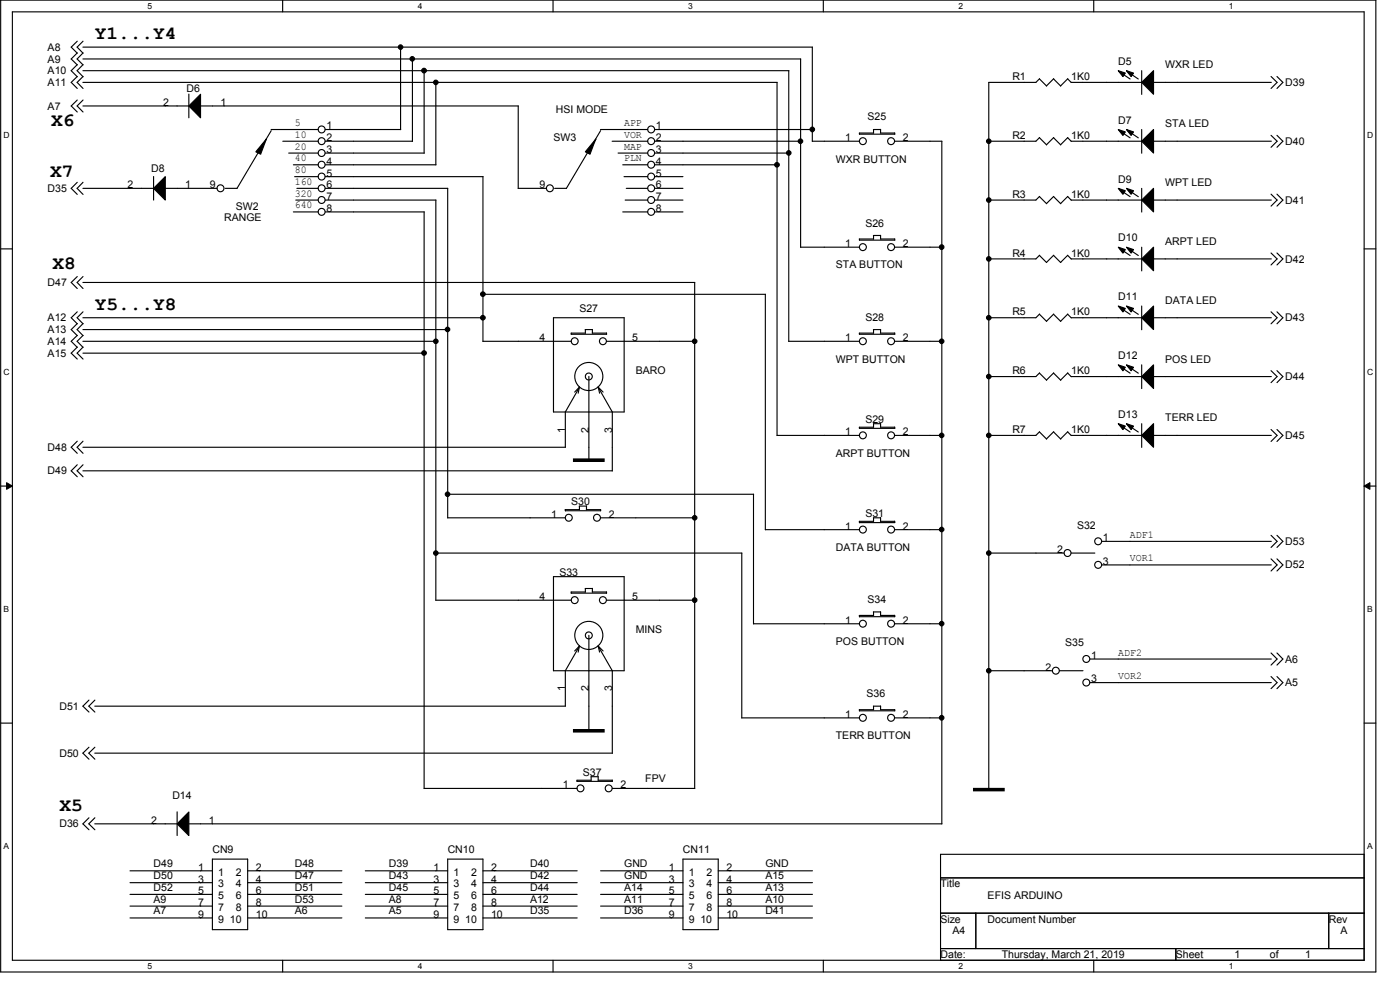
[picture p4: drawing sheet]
<svg xmlns="http://www.w3.org/2000/svg" width="420mm" height="297mm" viewBox="0 0 420 297" stroke-linecap="round" stroke-linejoin="round" font-family="sans-serif">
<path d="M.2 0h412.7v291.6h-412.7zM3.7 3.6h405.7v284.5h-405.7z" fill="none" stroke="#000" stroke-width=".34"/>
<g fill="#fff">
<path d="M44.3 .4h1.4v2.9h-1.4z"/>
<path d="M44.3 288.5h1.4v2.8h-1.4z"/>
</g>
<path d="M84.8 0v3.6M84.8 288.1v3.5" fill="none" stroke="#000" stroke-width=".34"/>
<g fill="#fff">
<path d="M125.4 .4h1.4v2.9h-1.4z"/>
<path d="M125.4 288.5h1.4v2.8h-1.4z"/>
</g>
<path d="M166 0v3.6M166 288.1v3.5" fill="none" stroke="#000" stroke-width=".34"/>
<g fill="#fff">
<path d="M206.5 .4h1.4v2.9h-1.4z"/>
<path d="M206.5 288.5h1.4v2.8h-1.4z"/>
</g>
<path d="M247.1 0v3.6M247.1 288.1v3.5" fill="none" stroke="#000" stroke-width=".34"/>
<g fill="#fff">
<path d="M287.6 .4h1.4v2.9h-1.4z"/>
<path d="M287.6 288.5h1.4v2.8h-1.4z"/>
</g>
<path d="M328.2 0v3.6M328.2 288.1v3.5" fill="none" stroke="#000" stroke-width=".34"/>
<g fill="#fff">
<path d="M368.8 .4h1.4v2.9h-1.4z"/>
<path d="M368.8 288.5h1.4v2.8h-1.4z"/>
<path d="M1.1 39.1h1.8v2.9h-1.8z"/>
<path d="M410.3 39.1h1.8v2.9h-1.8z"/>
<path d="M1.1 110.2h1.8v2.9h-1.8z"/>
<path d="M410.3 110.2h1.8v2.9h-1.8z"/>
</g>
<path d="M.2 74.7h3.5M409.4 74.7h3.5" fill="none" stroke="#000" stroke-width=".34"/>
<g fill="#fff">
<path d="M1.1 181.4h1.7v2.8h-1.7z"/>
<path d="M410.3 181.4h1.7v2.8h-1.7z"/>
</g>
<path d="M.2 145.8h3.5M409.4 145.8h3.5" fill="none" stroke="#000" stroke-width=".34"/>
<path d="M2 144.8l1.7 1-1.7 1zM409.4 145.8l1.7-1v2z" fill="#000"/>
<path d="M2 144.8l1.7 1-1.7 1zM409.4 145.8l1.7-1v2z" fill="none" stroke="#000" stroke-width=".3"/>
<g fill="#fff">
<path d="M1 252.5h1.8v2.9h-1.8z"/>
<path d="M410.2 252.5h1.8v2.9h-1.8z"/>
</g>
<g fill="none" stroke="#000" stroke-width=".34">
<path d="M23.2 12.4l-1.8 1.7 1.8 1.9M23.2 15.9l-1.8 1.8 1.8 1.8M23.2 19.4l-1.8 1.8 1.8 1.8M24.9 14.1h218.9M24.9 17.7h215.4M24.9 12.4l-1.8 1.7 1.8 1.9M24.9 15.9l-1.8 1.8 1.8 1.8M24.9 19.4l-1.8 1.8 1.8 1.8M120.2 14.1v24.8M123.8 17.7v24.7h-26.2M240.3 17.7v56.5h17.6M243.8 14.1v28.3h14.1"/>
<path d="M23.2 22.9l-1.8 1.8 1.8 1.8M23.2 30l-1.8 1.8 1.8 1.8M24.9 24.7h208.3M24.9 31.8h31.8M24.9 21.2h211.9M24.9 22.9l-1.8 1.8 1.8 1.8M24.9 30l-1.8 1.8 1.8 1.8M56.7 28.2v7.1M60.1 31.8h95.5l-.1 24.8M60.2 28.3v7l-3.5-3.5zM81.4 38.9h14.1M81.4 39.2l-10.3 17.4"/>
<path d="M97.6 38.9h22.7M127.3 21.2v24.8M130.8 24.7v24.8M180.2 38.9h14.2M180.2 39.2l-10.2 17.4M196.5 38.9h47.3M233.2 24.7v106M236.7 21.2v81.2h21.2M257.9 39.9h4.3M264.3 38.8l-.1 1.1h4.3v.4h-10.6v-.4M264.3 38.9h-2.1v1.1M316.2 23.7l2.1 2.1"/>
<path d="M316.2 23.6l-2.1 2.2-2.1-2.2-1.1 1.1h-14.2v211.9M335.6 38.9l2.1 .7-.7 1zM335.6 21.2l2.1 .7-.7 1.1zM335.9 39.2l3.3 2.2M335.9 21.5l3.3 2.2M338.1 38.9l2.1 .7-.7 1zM338.1 21.2l2.1 .7-.7 1.1zM338.4 39.2l3.2 2.2M338.4 21.5l3.2 2.2M342.6 24.7l3.6-3.5v7.1zM342.6 21.2v7.1M342.6 38.9v7.1"/>
<path d="M342.6 24.7l-21.1 .1-1-1.2-2.2 2.2M346.1 24.7h35.4M381.5 22.9l1.8 1.8-1.8 1.8M383.2 22.9l1.8 1.8-1.8 1.8M23.2 54.7l-1.8 1.8 1.8 1.8M24.9 56.5h21.2M24.9 54.7l-1.8 1.8 1.8 1.8M46.1 53v7M49.6 56.5h15.5M49.6 53v7l-3.5-3.5zM67.6 56.5h3.6M80 41.7l-1.8 4.6-1.4-.7z"/>
<path d="M84.9 42.4h10.6M86.6 45.9h8.9M88 49.4h7.5M88.4 53h7.1M89.1 56.5h6.4M97.6 53h47.3v49.4h26.6M97.6 56.5h36.8v98.9h35.3M97.6 45.9h29.7M97.6 49.4h33.2M155.5 56.5h8.5M166.4 56.5h3.6M178.8 41.7l-1.7 4.6-1.4-.7z"/>
<path d="M183.7 42.4h10.7M185.5 45.9h8.9M186.9 49.4h7.5M187.3 53h7.1M187.9 56.5h6.5M196.5 56.5h8.5M196.5 42.4h43.8M196.5 45.9h40.3M196.5 49.4h36.7M196.5 53h8.5M268.5 42.4h14.2M282.6 42.4v204.8"/>
<path d="M311.9 59l2.2 2.1M312 58.9l-1.1 1.1h-14.2M312 41.3l-1.1 1.1h-14.2M316.2 59l2.1 2.1M316.2 41.3l2.1 2.2M316.2 58.9l-2.1 2.2M316.2 41.3l-2.1 2.2-2.2-2.2M320.4 59l1.1 1.1M320.4 41.3l1.1 1.1h21.1M320.5 58.9l-2.2 2.2M320.5 41.3l-2.2 2.1M335.6 56.5l2.1 .7-.7 1.1z"/>
<path d="M335.9 56.9l3.3 2.1M338.1 56.5l2.1 .7-.7 1.1zM338.4 56.9l3.2 2.1M342.6 42.4l3.6-3.5v7zM342.6 56.5v7.1M346.1 42.4h35.4M381.5 40.6l1.8 1.8-1.8 1.8M381.5 58.3l1.8 1.7-1.8 1.8M383.2 40.6l1.8 1.8-1.8 1.8M383.2 58.3l1.8 1.7-1.8 1.8M88 63.6h7.5M88.8 60h6.7"/>
<path d="M97.6 60h33.2M97.6 63.6h29.7M127.3 63.6v173h45.9M130.8 60v120.1M186.9 63.6h7.5M187.6 60h6.8M196.5 60h8.5M196.5 63.6h8.5M257.9 71.7v.4M264.3 70.6v1.1h4.2M264.3 70.7h-2.1v1.1l-4.3-.1M268.5 71.7v.4h-10.6"/>
<path d="M268.5 74.2h14.2M296.7 77.7h14.2l1.1-1.1 2.1 2.2M316.2 76.6l2.1 2.2M316.2 76.6l-2.1 2.1M321.5 60h21.1M321.5 77.7h21.1M321.5 77.7l-1-1.1-2.2 2.1M335.6 74.2l2.1 .7-.7 1zM335.9 74.5l3.3 2.2M338.1 74.2l2.1 .7-.7 1zM338.4 74.5l3.2 2.2M342.6 77.7l3.6-3.5v7z"/>
<path d="M342.6 60l3.6-3.5v7.1zM342.6 74.2v7.1M346.1 60h35.4M346.1 77.7h35.4M381.5 75.9l1.8 1.8-1.8 1.8M383.2 75.9l1.8 1.8-1.8 1.8M23.2 83l-1.8 1.8 1.8 1.8M23.2 93.6l-1.8 1.7 1.8 1.9M23.2 97.1l-1.8 1.8 1.8 1.8M24.9 84.8h183.6v151.8h-24.7M24.9 95.3h120.1M24.9 98.9h109.5"/>
<path d="M24.9 83l-1.8 1.8 1.8 1.8M24.9 93.6l-1.8 1.7 1.8 1.9M24.9 97.1l-1.8 1.8 1.8 1.8M144.9 88.3h84.8M166.1 95.3h21.2v28.3h-21.2zM171.4 99.9h4.3M171.4 99.9v.4h10.7M177.7 99.9h4.3v.4M177.8 98.8v1.1M177.8 98.9h-2.1v1.1M229.7 88.3v70.7M257.9 99.9h4.3"/>
<path d="M264.3 98.8l-.1 1.1h4.3v.4h-10.6v-.4M264.3 98.9h-2.1v1.1M312 94.2l-1.1 1.1h-14.2M316.2 94.3l2.1 2.1M316.2 94.2l-2.1 2.2-2.2-2.1M320.4 94.3l1.1 1.1 21.1-.1M320.5 94.2l-2.2 2.2M335.6 91.8l2.1 .7-.7 1.1zM335.9 92.2l3.3 2.1M338.1 91.8l2.1 .7-.7 1.1zM338.4 92.2l3.2 2.1M342.6 95.3l3.6-3.5v7.1z"/>
<path d="M342.6 91.8v7.1M346.1 95.3h35.4M381.5 93.6l1.8 1.7-1.8 1.9M383.2 93.6l1.8 1.7-1.8 1.9M23.2 100.6l-1.8 1.8 1.8 1.8M23.2 104.1l-1.8 1.9 1.8 1.7M24.9 102.4h105.9M24.9 106h102.4M24.9 100.6l-1.8 1.8 1.8 1.8M24.9 104.1l-1.8 1.9 1.8 1.7M173.9 116.2l-.4 1.8M173.9 116.2l-1.4 1.4"/>
<path d="M173.9 116.1l-4.2 7.5v10.6M176.7 112.9v24.9M179.5 116.1l4.3 7.5v17.7M181 117.6l-1.5-1.4 .4 1.8M182 102.4h26.5M268.5 102.4h14.2M311.9 111.9l2.2 2.2M312 111.9l-1.1 1.1h-14.2M316.2 111.9l2.1 2.2M316.2 111.9l-2.1 2.1M320.4 111.9l1.1 1.1h21.1M320.5 111.9l-2.2 2.1"/>
<path d="M335.6 109.5l2.1 .7-.7 1.1zM335.9 109.8l3.3 2.2M338.1 109.5l2.1 .7-.7 1.1zM338.4 109.8l3.2 2.2M342.6 113l3.6-3.5v7zM342.6 109.5v7.1M346.1 113h35.4M381.5 111.2l1.8 1.8-1.8 1.8M383.2 111.2l1.8 1.8-1.8 1.8M23.2 132.4l-1.8 1.8 1.8 1.8M23.2 139.4l-1.8 1.9 1.8 1.7M24.9 134.2h144.8"/>
<path d="M24.9 132.4l-1.8 1.8 1.8 1.8M24.9 139.4l-1.8 1.9 1.8 1.7M172.1 137.7h9.2v.7h-9.2zM233.2 130.6h24.7M257.9 128.2h4.3M257.9 128.2v.4M262.2 128.2l-.1-1.1h2.2l-.1 1.1 4.3-.1 .1 .4h-10.7M268.5 130.6h14.2M296.7 130.6h14.2l1.1-1.1 2.1 2.2M316.2 129.6l2.1 2.1M316.2 129.5l-2.1 2.2M321.5 130.6h21.1"/>
<path d="M321.5 130.7l-1-1.2-2.2 2.2M335.6 127.1l2.1 .7-.7 1.1zM335.9 127.5l3.3 2.1M338.1 127.1l2.1 .7-.7 1.1zM338.4 127.5l3.2 2.1M342.6 130.6l3.6-3.5v7.1zM342.6 127.1v7.1M346.1 130.6h35.4M381.5 128.9l1.8 1.7-1.8 1.9M383.2 128.9l1.8 1.7-1.8 1.9M24.9 141.3h158.9M134.4 148.3h91.8"/>
<path d="M173.9 151.8h2.1M173.9 152.9h-4.2v.3h10.6M173.9 151.8v1.2M176 152.9h4.2M176 151.8v1.1M180.2 152.9v.3M180.2 155.4h28.3M226.1 148.3v38.9M229.7 158.9h28.2M264.3 155.4h-2.2l.1 1.1-4.3-.1M264.3 155.3v1.1h4.2M268.5 156.4v.4h-10.6v-.4"/>
<path d="M268.5 158.9h14.2M130.8 165.9h91.9M166.1 173h21.2v28.3h-21.2zM171.4 177.6h4.3v-1h2.1v1M171.4 178h10.7M171.4 177.6v.4M177.7 177.6h4.3M182 177.6v.4M222.6 165.9v49.5h35.3M296.7 165.9h22.7M321.5 165.9h7.1M330.7 162.4h50.8"/>
<path d="M330.7 169.5h50.8M381.5 160.6l1.8 1.8-1.8 1.9M381.5 167.7l1.8 1.8-1.8 1.8M383.2 160.6l1.8 1.8-1.8 1.9M383.2 167.7l1.8 1.8-1.8 1.8M130.8 180.1h40.7M172.5 195.3l1.4-1.5-.4 1.9M173.9 193.8l-4.2 7.5v10.6M176.7 190.6v28.3M179.5 193.8l4.3 7.5v24.7M181 195.3l-1.5-1.5 .4 1.9M182 180.1h26.5"/>
<path d="M226.1 187.2h31.8M257.9 184.7h4.3M257.9 184.7v.4M262.2 184.7l-.1-1.1h2.2l-.1 1.1 4.3-.1v.4h-10.6M268.5 187.2h14.2M327.1 197.7h54.4M381.5 195.9l1.8 1.8-1.8 1.9M383.2 195.9l1.8 1.8-1.8 1.9M.2 217h3.5M26.7 210.1l-1.8 1.8 1.8 1.8M28.4 211.9h141.3M28.5 210.1l-1.8 1.8 1.8 1.8"/>
<path d="M172.1 218.9h9.2v.7h-9.2zM257.9 212.9h4.3M264.3 211.8l-.1 1.1h4.3v.4h-10.6v-.4M264.3 211.9h-2.1v1.1M268.5 215.4h14.2M296.7 201.3h19.1M318 201.3h7M327.1 204.8h54.4M381.5 203l1.8 1.8-1.8 1.8M383.2 203l1.8 1.8-1.8 1.8M409.4 217h3.5M26.7 224.2l-1.8 1.8 1.8 1.8"/>
<path d="M28.4 226h155.4M28.5 224.2l-1.8 1.8 1.8 1.8M177.4 233h2.1v1.1M177.4 234.1h-4.2v.3h10.6M177.4 233v1.1M179.5 234.1h4.3v.3M292.2 236.6h9.2v.7h-9.2zM26.7 245.4l-1.8 1.8 1.8 1.8M28.4 247.2h24.8M28.5 245.4l-1.8 1.8 1.8 1.8M53.2 243.6v7.1M56.6 247.2h226.1"/>
<path d="M56.7 243.6v7.1l-3.5-3.5zM63.7 257.8h10.6v21.1h-10.6zM134.4 257.8h10.5v21.1h-10.5zM205 257.8h10.6v21.1h-10.6zM282.3 256.3h127.1v31.8h-127.1zM39 261.3h24.7M39 264.8h24.7M39 268.4h24.7M39 271.9h24.7M39 275.4h24.7M74.3 261.3h28.3M74.3 264.8h28.3"/>
<path d="M74.3 268.4h28.3M74.3 271.9h28.3M74.3 275.4h28.3M109.6 261.3h24.8M109.6 264.8h24.8M109.6 268.4h24.8M109.6 271.9h24.8M109.6 275.4h24.8M144.9 261.3h28.3M144.9 264.8h28.3M144.9 268.4h28.3M144.9 271.9h28.3"/>
<path d="M144.9 275.4h28.3M180.2 261.3h24.8M180.2 264.8h24.8M180.2 268.4h24.8M180.2 271.9h24.8M180.2 275.4h24.8M215.6 261.3h28.2M215.6 264.8h28.2M215.6 268.4h28.2M215.6 271.9h28.2M215.6 275.4h28.2M282.3 263.4h127.1"/>
<path d="M282.3 274h127.1M292.9 274v10.6M398.8 274v10.6M282.3 284.6h127.1M352.9 284.6v3.5"/>
<circle cx="120.2" cy="14.1" r=".68"/>
<circle cx="123.7" cy="17.6" r=".68"/>
<circle cx="96.5" cy="38.8" r="1.04"/>
<circle cx="127.3" cy="21.2" r=".7"/>
<circle cx="130.8" cy="24.7" r=".68"/>
<circle cx="195.4" cy="38.8" r="1.04"/>
<circle cx="243.8" cy="38.8" r=".68"/>
<circle cx="66.2" cy="56.5" r="1.04"/>
<circle cx="96.5" cy="53" r="1.04"/>
<circle cx="96.5" cy="49.4" r="1.04"/>
<circle cx="96.5" cy="45.9" r="1.04"/>
<circle cx="96.5" cy="56.5" r="1.04"/>
<circle cx="96.5" cy="42.4" r="1.04"/>
<circle cx="165" cy="56.5" r="1.04"/>
<circle cx="195.4" cy="53" r="1.04"/>
<circle cx="195.4" cy="49.4" r="1.04"/>
<circle cx="195.4" cy="56.5" r="1.04"/>
<circle cx="195.4" cy="45.9" r="1.04"/>
<circle cx="195.4" cy="42.4" r="1.04"/>
<circle cx="233.2" cy="49.4" r=".69"/>
<circle cx="236.7" cy="45.9" r=".68"/>
<circle cx="240.2" cy="42.4" r=".68"/>
<circle cx="259" cy="42.4" r="1.04"/>
<circle cx="267.4" cy="42.4" r="1.04"/>
<circle cx="296.7" cy="42.4" r=".68"/>
<circle cx="96.5" cy="63.6" r="1.04"/>
<circle cx="96.5" cy="60" r="1.04"/>
<circle cx="195.4" cy="63.6" r="1.04"/>
<circle cx="195.4" cy="60" r="1.04"/>
<circle cx="259" cy="74.1" r="1.04"/>
<circle cx="267.4" cy="74.1" r="1.04"/>
<circle cx="282.6" cy="74.1" r=".68"/>
<circle cx="296.7" cy="77.7" r=".68"/>
<circle cx="296.7" cy="60" r=".68"/>
<circle cx="134.3" cy="98.8" r=".68"/>
<circle cx="144.9" cy="88.3" r=".69"/>
<circle cx="144.9" cy="95.3" r=".69"/>
<circle cx="296.7" cy="95.3" r=".68"/>
<circle cx="127.3" cy="105.9" r=".69"/>
<circle cx="130.8" cy="102.4" r=".68"/>
<circle cx="172.5" cy="102.4" r="1.04"/>
<circle cx="176.7" cy="113" r="1.04"/>
<circle cx="176.7" cy="113" r="4.2"/>
<circle cx="180.9" cy="102.4" r="1.04"/>
<circle cx="208.5" cy="102.4" r=".68"/>
<circle cx="259" cy="102.4" r="1.04"/>
<circle cx="267.4" cy="102.4" r="1.04"/>
<circle cx="282.6" cy="102.4" r=".68"/>
<circle cx="296.7" cy="113" r=".68"/>
<circle cx="259" cy="130.6" r="1.04"/>
<circle cx="267.4" cy="130.6" r="1.04"/>
<circle cx="282.6" cy="130.6" r=".68"/>
<circle cx="296.7" cy="130.6" r=".68"/>
<circle cx="134.3" cy="148.3" r=".68"/>
<circle cx="170.7" cy="155.3" r="1.04"/>
<circle cx="179.2" cy="155.3" r="1.04"/>
<circle cx="208.5" cy="155.4" r=".68"/>
<circle cx="259" cy="158.9" r="1.04"/>
<circle cx="267.4" cy="158.9" r="1.04"/>
<circle cx="282.6" cy="158.9" r=".68"/>
<circle cx="130.8" cy="165.9" r=".68"/>
<circle cx="296.7" cy="165.9" r=".68"/>
<circle cx="320.4" cy="165.9" r="1.04"/>
<circle cx="329.6" cy="162.4" r="1.04"/>
<circle cx="329.6" cy="169.5" r="1.04"/>
<circle cx="172.5" cy="180.1" r="1.04"/>
<circle cx="176.7" cy="190.6" r="1.04"/>
<circle cx="176.7" cy="190.6" r="4.2"/>
<circle cx="180.9" cy="180.1" r="1.04"/>
<circle cx="208.5" cy="180.1" r=".68"/>
<circle cx="259" cy="187.1" r="1.04"/>
<circle cx="267.4" cy="187.1" r="1.04"/>
<circle cx="282.6" cy="187.1" r=".68"/>
<circle cx="326" cy="197.7" r="1.04"/>
<circle cx="259" cy="215.4" r="1.04"/>
<circle cx="267.4" cy="215.4" r="1.04"/>
<circle cx="282.6" cy="215.4" r=".68"/>
<circle cx="296.7" cy="201.2" r=".68"/>
<circle cx="316.9" cy="201.2" r="1.04"/>
<circle cx="326" cy="204.8" r="1.04"/>
<circle cx="174.2" cy="236.5" r="1.04"/>
<circle cx="182.7" cy="236.5" r="1.04"/>
</g>
<g fill="#000">
<path d="M60.2 28.3v7l-3.5-3.5zM335.6 38.9l2.1 .7-.7 1zM335.6 21.2l2.1 .7-.7 1.1zM338.1 38.9l2.1 .7-.7 1zM338.1 21.2l2.1 .7-.7 1.1zM342.6 42.4l3.6-3.5v7zM342.6 24.7l3.6-3.5v7.1zM335.6 56.5l2.1 .7-.7 1.1zM338.1 56.5l2.1 .7-.7 1.1zM342.6 60l3.6-3.5v7.1zM49.6 53v7l-3.5-3.5zM335.6 74.2l2.1 .7-.7 1z"/>
<path d="M338.1 74.2l2.1 .7-.7 1zM342.6 77.7l3.6-3.5v7zM335.6 91.8l2.1 .7-.7 1.1zM338.1 91.8l2.1 .7-.7 1.1zM342.6 95.3l3.6-3.5v7.1zM335.6 109.5l2.1 .7-.7 1.1zM338.1 109.5l2.1 .7-.7 1.1zM342.6 113l3.6-3.5v7zM335.6 127.1l2.1 .7-.7 1.1zM338.1 127.1l2.1 .7-.7 1.1zM342.6 130.6l3.6-3.5v7.1zM56.7 243.6v7.1l-3.5-3.5z"/>
<path d="M80 41.7l-1.8 4.6-1.4-.7z" fill-rule="evenodd"/>
<path d="M178.8 41.7l-1.7 4.6-1.4-.7z" fill-rule="evenodd"/>
<path d="M172.1 137.7h9.2v.7h-9.2z" fill-rule="evenodd"/>
<path d="M172.1 218.9h9.2v.7h-9.2z" fill-rule="evenodd"/>
<path d="M292.2 236.6h9.2v.7h-9.2z" fill-rule="evenodd"/>
<circle cx="120.2" cy="14.1" r=".68"/>
<circle cx="123.7" cy="17.6" r=".68"/>
<circle cx="127.3" cy="21.2" r=".7"/>
<circle cx="130.8" cy="24.7" r=".68"/>
<circle cx="243.8" cy="38.8" r=".68"/>
<circle cx="233.2" cy="49.4" r=".69"/>
<circle cx="236.7" cy="45.9" r=".68"/>
<circle cx="240.2" cy="42.4" r=".68"/>
<circle cx="296.7" cy="42.4" r=".68"/>
<circle cx="282.6" cy="74.1" r=".68"/>
<circle cx="296.7" cy="77.7" r=".68"/>
<circle cx="296.7" cy="60" r=".68"/>
<circle cx="134.3" cy="98.8" r=".68"/>
<circle cx="144.9" cy="88.3" r=".69"/>
<circle cx="144.9" cy="95.3" r=".69"/>
<circle cx="296.7" cy="95.3" r=".68"/>
<circle cx="127.3" cy="105.9" r=".69"/>
<circle cx="130.8" cy="102.4" r=".68"/>
<circle cx="208.5" cy="102.4" r=".68"/>
<circle cx="282.6" cy="102.4" r=".68"/>
<circle cx="296.7" cy="113" r=".68"/>
<circle cx="282.6" cy="130.6" r=".68"/>
<circle cx="296.7" cy="130.6" r=".68"/>
<circle cx="134.3" cy="148.3" r=".68"/>
<circle cx="208.5" cy="155.4" r=".68"/>
<circle cx="282.6" cy="158.9" r=".68"/>
<circle cx="130.8" cy="165.9" r=".68"/>
<circle cx="296.7" cy="165.9" r=".68"/>
<circle cx="208.5" cy="180.1" r=".68"/>
<circle cx="282.6" cy="187.1" r=".68"/>
<circle cx="282.6" cy="215.4" r=".68"/>
<circle cx="296.7" cy="201.2" r=".68"/>
</g>
<g font-size="5.6">
<text x="28.4" y="11.7">Y1...Y4</text>
<text x="15.4" y="37.9">X6</text>
<text x="15" y="53">X7</text>
<text x="15.7" y="80.6">X8</text>
<text x="28.4" y="93">Y5...Y8</text>
<text x="17.9" y="243.3">X5</text>
</g>
<g font-size="3.2">
<text x="14.3" y="15.2">A8</text>
<text x="14.3" y="18.8">A9</text>
<text x="14.3" y="22.3">A10</text>
<text x="335.6" y="19.5">D5</text>
<text x="349.7" y="20.5">WXR LED</text>
<text x="14.3" y="25.8">A11</text>
<text x="56" y="27.6">D6</text>
<text x="303.8" y="24">R1</text>
<text x="321.5" y="24">1K0</text>
<text x="385.7" y="25.8">D39</text>
<text x="14.3" y="32.9">A7</text>
<text x="48.9" y="31.7">2</text>
<text x="66.2" y="31.7">1</text>
<text x="166.8" y="34">HSI MODE</text>
<text x="88.5" y="37.8">5</text>
<text x="88.5" y="41.4">10</text>
<text x="97.9" y="38.8">1</text>
<text x="187.3" y="37.8">APP</text>
<text x="187.3" y="41.4">VOR</text>
<text x="196.8" y="38.8">1</text>
<text x="260.4" y="36.1">S25</text>
<text x="303.8" y="41.7">R2</text>
<text x="321.5" y="41.7">1K0</text>
<text x="335.6" y="37.1">D7</text>
<text x="349.7" y="38.2">STA LED</text>
<text x="88.5" y="44.9">20</text>
<text x="97.9" y="45.9">3</text>
<text x="97.9" y="42.3">2</text>
<text x="166.1" y="42.4">SW3</text>
<text x="187.3" y="44.9">MAP</text>
<text x="196.8" y="45.9">3</text>
<text x="196.8" y="42.3">2</text>
<text x="253.7" y="42.3">1</text>
<text x="271" y="42.3">2</text>
<text x="385.7" y="43.5">D40</text>
<text x="45.4" y="51.6">D8</text>
<text x="88.5" y="48.4">40</text>
<text x="88.5" y="51.9">80</text>
<text x="97.9" y="53">5</text>
<text x="97.9" y="49.4">4</text>
<text x="187.3" y="48.4">PLN</text>
<text x="196.8" y="53">5</text>
<text x="196.8" y="49.4">4</text>
<text x="250.9" y="48.8">WXR BUTTON</text>
<text x="14.3" y="57.6">D35</text>
<text x="38.3" y="56.5">2</text>
<text x="55.6" y="56.5">1</text>
<text x="63" y="56.5">9</text>
<text x="88.5" y="55.5">160</text>
<text x="88.5" y="59">320</text>
<text x="97.9" y="60">7</text>
<text x="97.9" y="56.5">6</text>
<text x="161.9" y="56.5">9</text>
<text x="196.8" y="60">7</text>
<text x="196.8" y="56.5">6</text>
<text x="303.8" y="59.4">R3</text>
<text x="321.5" y="59.4">1K0</text>
<text x="335.6" y="54.8">D9</text>
<text x="349.7" y="55.8">WPT LED</text>
<text x="70.8" y="62.9">SW2</text>
<text x="88.5" y="62.5">640</text>
<text x="97.9" y="63.5">8</text>
<text x="196.8" y="63.5">8</text>
<text x="385.7" y="61.1">D41</text>
<text x="67.3" y="66.4">RANGE</text>
<text x="259.7" y="68.2">S26</text>
<text x="253.7" y="74.1">1</text>
<text x="271" y="74.1">2</text>
<text x="303.8" y="77">R4</text>
<text x="321.5" y="77">1K0</text>
<text x="335.6" y="72.4">D10</text>
<text x="349.7" y="73.5">ARPT LED</text>
<text x="250.9" y="80.5">STA BUTTON</text>
<text x="385.7" y="78.8">D42</text>
<text x="14.3" y="85.9">D47</text>
<text x="173.9" y="93.6">S27</text>
<text x="303.8" y="94.7">R5</text>
<text x="321.5" y="94.7">1K0</text>
<text x="335.6" y="90.1">D11</text>
<text x="349.7" y="91.1">DATA LED</text>
<text x="14.3" y="96.4">A12</text>
<text x="14.3" y="99.9">A13</text>
<text x="259.7" y="96.4">S28</text>
<text x="385.7" y="96.4">D43</text>
<text x="14.3" y="103.5">A14</text>
<text x="14.3" y="107">A15</text>
<text x="161.9" y="102.4">4</text>
<text x="189.8" y="102.4">5</text>
<text x="253.7" y="102.4">1</text>
<text x="271" y="102.4">2</text>
<text x="335.6" y="107.7">D12</text>
<text x="190.8" y="112.3">BARO</text>
<text x="250.9" y="108.8">WPT BUTTON</text>
<text x="303.8" y="112.3">R6</text>
<text x="321.5" y="112.3">1K0</text>
<text x="349.7" y="108.8">POS LED</text>
<text x="385.7" y="114.1">D44</text>
<text x="335.6" y="125.4">D13</text>
<text x="169.6" y="129.8" transform="rotate(-90 169.6 129.8)">1</text>
<text x="176.7" y="129.8" transform="rotate(-90 176.7 129.8)">2</text>
<text x="183.7" y="129.8" transform="rotate(-90 183.7 129.8)">3</text>
<text x="253.7" y="130.6">1</text>
<text x="259.7" y="126.8">S29</text>
<text x="271" y="130.6">2</text>
<text x="303.8" y="130">R7</text>
<text x="321.5" y="130">1K0</text>
<text x="349.7" y="126.4">TERR LED</text>
<text x="385.7" y="131.7">D45</text>
<text x="14.3" y="135.3">D48</text>
<text x="250.9" y="137">ARPT BUTTON</text>
<text x="14.3" y="142.3">D49</text>
<text x="165.4" y="155.3">1</text>
<text x="171.4" y="151.5">S30</text>
<text x="182.7" y="155.3">2</text>
<text x="259.7" y="155">S31</text>
<text x="253.7" y="158.9">1</text>
<text x="271" y="158.9">2</text>
<text x="323.2" y="158.6">S32</text>
<text x="339.1" y="161.4">ADF1</text>
<text x="250.9" y="165.3">DATA BUTTON</text>
<text x="317.2" y="165.9">2</text>
<text x="331" y="162.4">1</text>
<text x="385.7" y="163.5">D53</text>
<text x="167.9" y="172.7">S33</text>
<text x="331" y="169.5">3</text>
<text x="339.1" y="168.4">VOR1</text>
<text x="385.7" y="170.6">D52</text>
<text x="161.9" y="180">4</text>
<text x="189.8" y="180">5</text>
<text x="260.4" y="180.8">S34</text>
<text x="190.8" y="190">MINS</text>
<text x="253.7" y="187.1">1</text>
<text x="271" y="187.1">2</text>
<text x="250.9" y="193.5">POS BUTTON</text>
<text x="319.7" y="193.9">S35</text>
<text x="327.4" y="197.7">1</text>
<text x="335.6" y="196.7">ADF2</text>
<text x="313.7" y="201.2">2</text>
<text x="335.6" y="203.8">VOR2</text>
<text x="385.7" y="198.8">A6</text>
<text x="169.6" y="207.4" transform="rotate(-90 169.6 207.4)">1</text>
<text x="176.7" y="207.4" transform="rotate(-90 176.7 207.4)">2</text>
<text x="183.7" y="207.4" transform="rotate(-90 183.7 207.4)">3</text>
<text x="260" y="209">S36</text>
<text x="327.4" y="204.8">3</text>
<text x="385.7" y="205.9">A5</text>
<text x="17.9" y="212.9">D51</text>
<text x="253.7" y="215.3">1</text>
<text x="271" y="215.3">2</text>
<text x="250.9" y="221.7">TERR BUTTON</text>
<text x="17.9" y="227.1">D50</text>
<text x="175" y="232.7">S37</text>
<text x="51.7" y="239.8">D14</text>
<text x="168.9" y="236.5">1</text>
<text x="186.2" y="236.5">2</text>
<text x="193.7" y="234.5">FPV</text>
<text x="17.9" y="248.2">D36</text>
<text x="45.4" y="247.1">2</text>
<text x="62.6" y="247.1">1</text>
<text x="63.7" y="256">CN9</text>
<text x="134.4" y="256">CN10</text>
<text x="205" y="256">CN11</text>
<text x="46.1" y="263.8">D50</text>
<text x="46.1" y="260.2">D49</text>
<text x="59.5" y="261.2">1</text>
<text x="65.5" y="262.7">1</text>
<text x="70.8" y="262.7">2</text>
<text x="76.8" y="261.2">2</text>
<text x="88.5" y="263.8">D47</text>
<text x="88.5" y="260.2">D48</text>
<text x="116.7" y="260.2">D39</text>
<text x="116.7" y="263.8">D43</text>
<text x="130.1" y="261.2">1</text>
<text x="136.1" y="262.7">1</text>
<text x="141.4" y="262.7">2</text>
<text x="147.4" y="261.2">2</text>
<text x="159.1" y="260.2">D40</text>
<text x="159.1" y="263.8">D42</text>
<text x="187.3" y="260.2">GND</text>
<text x="187.3" y="263.8">GND</text>
<text x="200.7" y="261.2">1</text>
<text x="206.7" y="262.7">1</text>
<text x="212" y="262.7">2</text>
<text x="218" y="261.2">2</text>
<text x="229.7" y="263.8">A15</text>
<text x="229.7" y="260.2">GND</text>
<text x="46.1" y="267.3">D52</text>
<text x="59.5" y="264.8">3</text>
<text x="59.5" y="268.3">5</text>
<text x="65.5" y="266.3">3</text>
<text x="65.5" y="269.8">5</text>
<text x="70.8" y="266.3">4</text>
<text x="70.8" y="269.8">6</text>
<text x="76.8" y="264.8">4</text>
<text x="76.8" y="268.3">6</text>
<text x="88.5" y="267.3">D51</text>
<text x="116.7" y="267.3">D45</text>
<text x="130.1" y="264.8">3</text>
<text x="130.1" y="268.3">5</text>
<text x="136.1" y="266.3">3</text>
<text x="136.1" y="269.8">5</text>
<text x="141.4" y="266.3">4</text>
<text x="141.4" y="269.8">6</text>
<text x="147.4" y="264.8">4</text>
<text x="147.4" y="268.3">6</text>
<text x="159.1" y="267.3">D44</text>
<text x="187.3" y="267.3">A14</text>
<text x="200.7" y="264.8">3</text>
<text x="200.7" y="268.3">5</text>
<text x="206.7" y="266.3">3</text>
<text x="206.7" y="269.8">5</text>
<text x="212" y="266.3">4</text>
<text x="212" y="269.8">6</text>
<text x="218" y="264.8">4</text>
<text x="218" y="268.3">6</text>
<text x="229.7" y="267.3">A13</text>
<text x="282.3" y="266.2">Title</text>
<text x="296.4" y="269.8">EFIS ARDUINO</text>
<text x="46.1" y="270.8">A9</text>
<text x="46.1" y="274.4">A7</text>
<text x="59.5" y="271.8">7</text>
<text x="59.5" y="275.4">9</text>
<text x="65.5" y="273.3">7</text>
<text x="70.8" y="273.3">8</text>
<text x="76.8" y="271.8">8</text>
<text x="76.8" y="275.4">10</text>
<text x="88.5" y="274.4">A6</text>
<text x="88.5" y="270.8">D53</text>
<text x="116.7" y="270.8">A8</text>
<text x="116.7" y="274.4">A5</text>
<text x="130.1" y="271.8">7</text>
<text x="130.1" y="275.4">9</text>
<text x="136.1" y="273.3">7</text>
<text x="141.4" y="273.3">8</text>
<text x="147.4" y="271.8">8</text>
<text x="147.4" y="275.4">10</text>
<text x="159.1" y="270.8">A12</text>
<text x="159.1" y="274.4">D35</text>
<text x="187.3" y="270.8">A11</text>
<text x="187.3" y="274.4">D36</text>
<text x="200.7" y="271.8">7</text>
<text x="200.7" y="275.4">9</text>
<text x="206.7" y="273.3">7</text>
<text x="212" y="273.3">8</text>
<text x="218" y="271.8">8</text>
<text x="218" y="275.4">10</text>
<text x="229.7" y="270.8">A10</text>
<text x="229.7" y="274.4">D41</text>
<text x="65.5" y="276.9">9 10</text>
<text x="136.1" y="276.9">9 10</text>
<text x="206.7" y="276.9">9 10</text>
<text x="282.3" y="276.8">Size</text>
<text x="285.8" y="280.4">A4</text>
<text x="296.4" y="276.8">Document Number</text>
<text x="398.8" y="276.8">Rev</text>
<text x="402.3" y="280.4">A</text>
<text x="282.3" y="287.4">Date:</text>
<text x="300.6" y="287.4">Thursday, March 21, 2019</text>
<text x="352.9" y="287.4">Sheet</text>
<text x="370.5" y="287.4">1</text>
<text x="381.1" y="287.4">of</text>
<text x="391.7" y="287.4">1</text>
</g>
<g font-size="2.5">
<text x="44.3" y="2.7">5</text>
<text x="125.4" y="2.7">4</text>
<text x="206.5" y="2.7">3</text>
<text x="287.6" y="2.7">2</text>
<text x="368.8" y="2.7">1</text>
<text x="1.1" y="41.4">D</text>
<text x="410.3" y="41.4">D</text>
<text x="1.1" y="112.5">C</text>
<text x="410.3" y="112.5">C</text>
<text x="1.1" y="183.7">B</text>
<text x="410.3" y="183.7">B</text>
<text x="1.1" y="254.8">A</text>
<text x="410.3" y="254.8">A</text>
<text x="44.3" y="290.8">5</text>
<text x="125.4" y="290.8">4</text>
<text x="206.5" y="290.8">3</text>
<text x="287.6" y="290.8">2</text>
<text x="368.8" y="290.8">1</text>
</g>
</svg>
